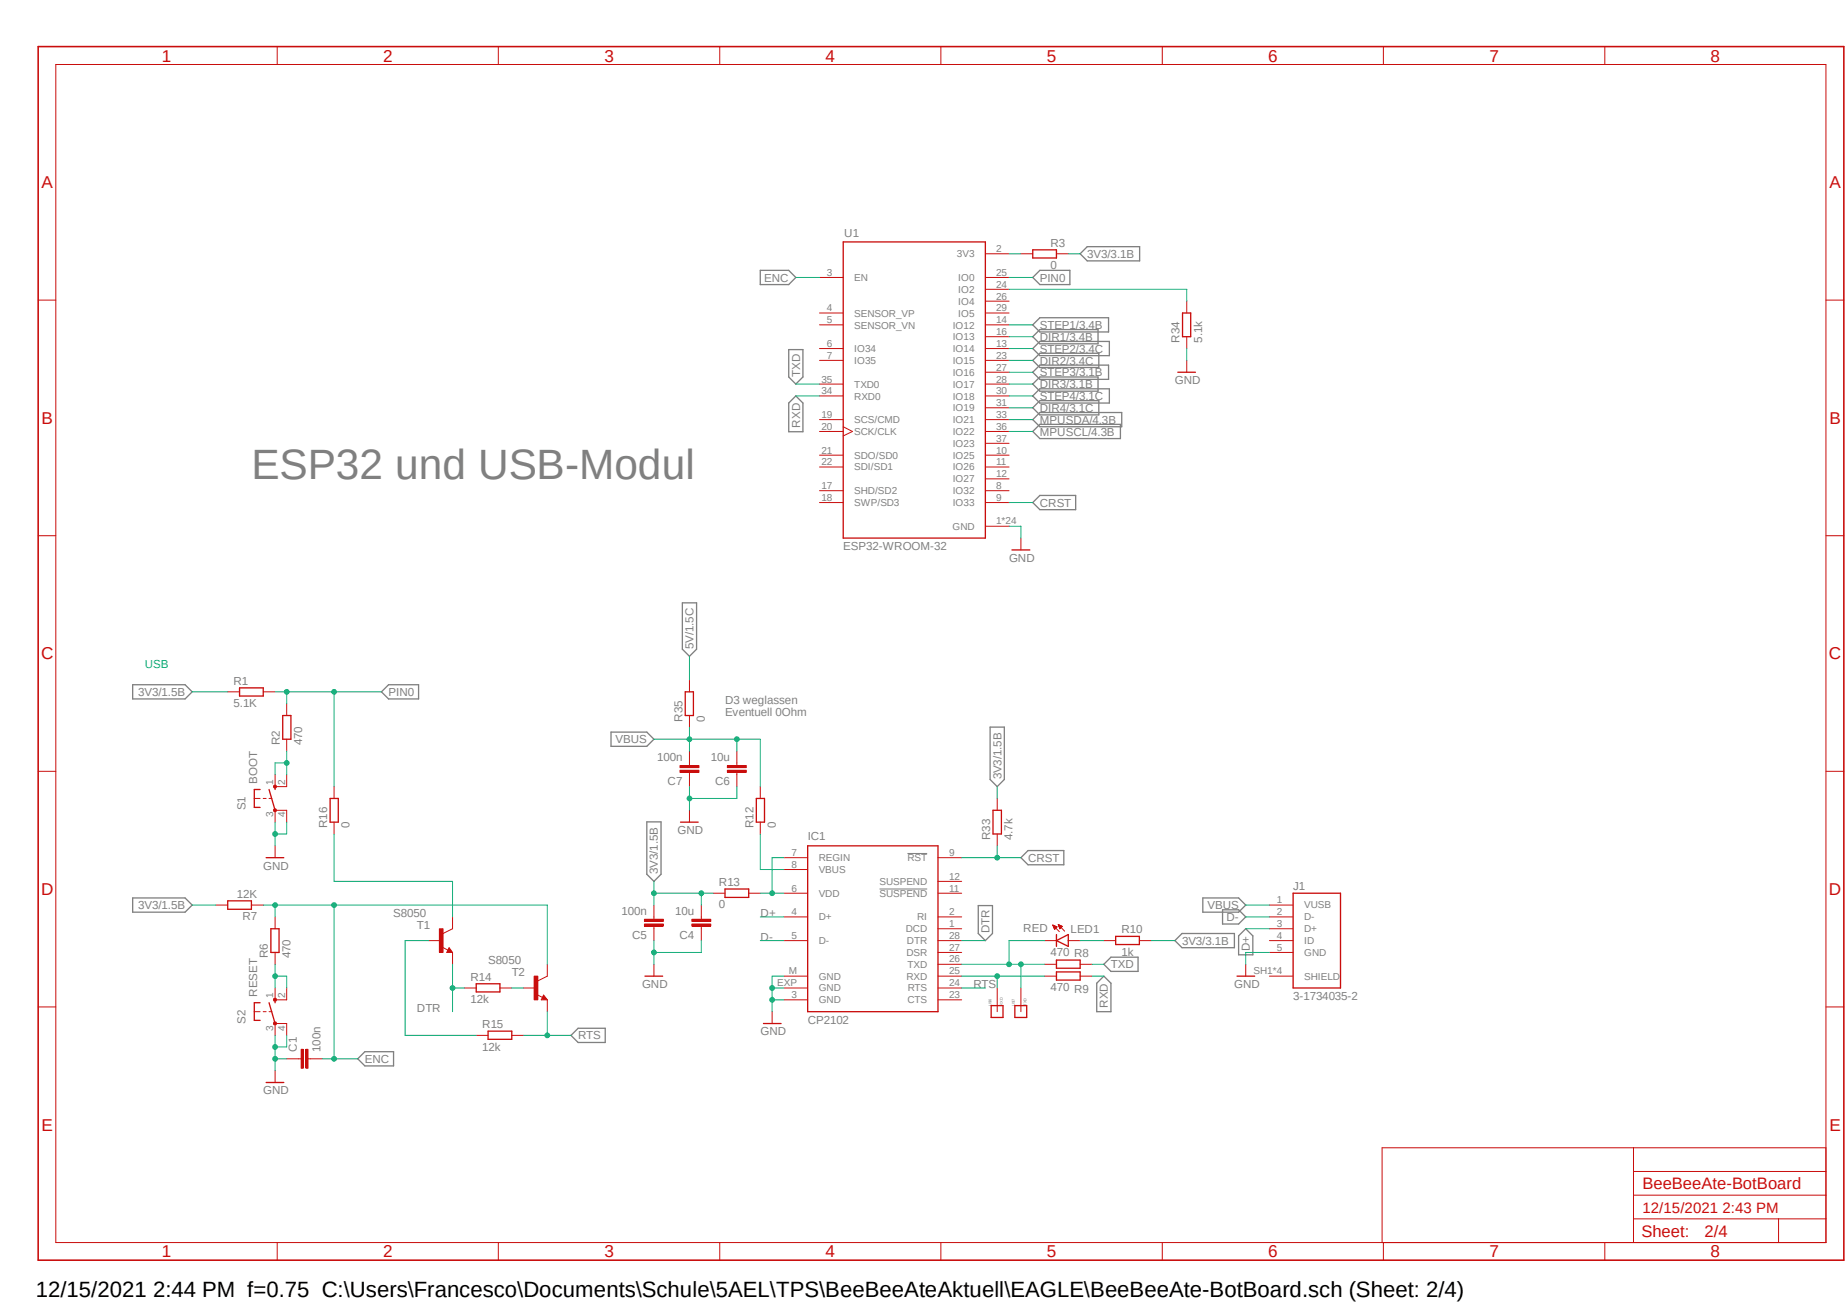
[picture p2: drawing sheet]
<svg xmlns="http://www.w3.org/2000/svg" width="297mm" height="210mm" viewBox="0 0 297 210" stroke-linecap="round" stroke-linejoin="round" font-family="sans-serif">
<path d="M5.8 7.2l291 195.9M296.8 7.2l-291 195.9" fill="none" stroke="#fff" stroke-width=".16"/>
<path d="M145.9 137.2h3.2M141.4 143h7.7" fill="none" stroke="#808080" stroke-width=".16"/>
<g fill="none" stroke="#808080" stroke-width=".21">
<path d="M122.3 43.5h4.5l1.2 1.1-1.2 1.2h-4.5zM126.8 56.2h2.3v4.4l-1.1 1.2-1.2-1.2zM166.1 44.6l1.1-1.1h4.8v2.3h-4.8zM166.1 52.2l1.1-1.1h11.1v2.3h-11.1zM166.1 59.9l1.1-1.2h11.1v2.3h-11.1zM166.1 54.1l1.1-1.1h9.4v2.3h-9.4zM166.1 56l1.1-1.1h11.2v2.3h-11.2zM166.1 58l1.1-1.2h9.5v2.3h-9.5zM173.7 40.8l1.1-1.1h8.5v2.3h-8.5zM128 63.7l1.1 1.1v4.6h-2.3v-4.6zM166.1 69.4l1.1-1.2h13v2.3h-13zM166.1 67.5l1.1-1.2h13.2v2.3h-13.2z"/>
<path d="M166.1 61.8l1.1-1.2h9.4v2.3h-9.4zM166.1 63.7l1.1-1.2h11.2v2.3h-11.2zM166.1 65.6l1.1-1.2h9.5v2.3h-9.5zM109.7 96.9h2.3v7.5l-1.1 1.1-1.2-1.1zM166.1 80.8l1.1-1.1h5.8v2.3h-5.8zM21.3 110.1h8.5l1.1 1.2-1.1 1.1h-8.5zM61.3 111.3l1.2-1.2h4.8v2.3h-4.8zM98.3 117.7h5.7l1.2 1.2-1.2 1.1h-5.7zM159.2 116.9h2.3v8.4l-1.1 1.2-1.2-1.2zM104 132.2h2.3v8.4l-1.1 1.1-1.2-1.1zM164.2 137.9l1.1-1.1h5.8v2.3h-5.8zM21.3 144.4h8.5l1.1 1.1-1.1 1.2h-8.5z"/>
<path d="M157.3 145.6h2.3v4.5l-1.1 1.2-1.2-1.2zM176.4 158.1l1.1-1.1 1.1 1.1v4.6h-2.2zM177.5 155.1l1.1-1.2h4.4v2.3h-4.4zM188.9 151.3l1.2-1.2h8.4v2.3h-8.4zM193.4 144.4h5.8l1.1 1.1-1.1 1.2h-5.8zM196.6 146.3h2.6l1.1 1.1-1.1 1.2h-2.6zM199.2 150.5l1.1-1.1 1.2 1.1v3h-2.3zM58.7 169.1h4.6v2.3h-4.6l-1.2-1.1zM93 165.4h4.3v2.2h-4.3l-1.2-1.1z"/>
</g>
<path d="M135.6 38.9h22.9v47.6h-22.9zM166.1 40.2h3.8v1.3h-3.8zM189.4 59.9h2.8M190.2 50.3h1.3v3.8h-1.3zM162.7 88.4h2.9M38.5 110.6h3.8v1.3h-3.8zM45.5 115.1h1.3v3.8h-1.3zM41.8 127h-.9v2.8h.9M43.3 127l.9 3.3M44.2 126.5v.5M129.9 136h20.9v26.7h-20.9z" fill="none" stroke="#c90d0c" stroke-width=".21"/>
<g fill="none" stroke="#c90d0c" stroke-width=".16">
<path d="M9 10.4h284.6v189.4h-284.6zM44.6 7.5v2.9M80.1 7.5v2.9M115.7 7.5v2.9M151.3 7.5v2.9M186.9 7.5v2.9M222.5 7.5v2.9M258.1 7.5v2.9M6.1 48.3h2.9M131.8 44.6h3.8M131.8 50.3h3.8M131.8 52.2h3.8"/>
<path d="M131.8 56h3.8M131.8 58h3.8M158.5 40.8h3.8M158.5 44.6h3.8M158.5 50.3h3.8M158.5 52.2h3.8M158.5 56h3.8M158.5 58h3.8M158.5 54.1h3.8M158.5 46.5h3.8M158.5 48.4h3.8M158.5 59.9h3.8"/>
<path d="M164.2 40.8h1.9M169.9 40.8h1.9M190.8 48.4v1.9M190.8 54.1v1.9M190.8 58v1.9M293.6 48.3h2.9M131.8 78.9h3.8M131.8 73.2h3.8M131.8 75.1h3.8M131.8 61.8h3.8M131.8 63.7h3.8M131.8 67.5h3.8"/>
<path d="M131.8 69.4h3.8M135.6 68.6l1.5 .8-1.5 .7M158.5 78.9h3.8M158.5 73.2h3.8M158.5 75.1h3.8M158.5 77h3.8M158.5 61.8h3.8M158.5 63.7h3.8M158.5 65.6h3.8M158.5 67.5h3.8M158.5 69.4h3.8M158.5 71.3h3.8"/>
<path d="M6.1 86.1h2.9M131.8 80.8h3.8M158.5 84.6h3.8M158.5 80.8h3.8M164.2 86.5v1.9M293.6 86.1h2.9M36.6 111.3h1.9M42.3 111.3h1.9M46.1 113.2v1.9M46.1 118.9v1.9M6.1 124h2.9M40.9 128.4h.9"/>
<path d="M42.3 128.4h.5M43.3 128.4h.4M44.2 126.5h1.9M44.2 130.3h1.9M126.1 137.9h3.8M126.1 139.8h3.8M150.8 137.9h3.8M293.6 124h2.9M126.1 143.6h3.8M126.1 147.4h3.8M126.1 151.3h3.8M126.1 157h3.8"/>
<path d="M126.1 158.9h3.8M150.8 143.6h3.8M150.8 147.4h3.8M150.8 151.3h3.8M150.8 141.7h3.8M150.8 149.4h3.8M150.8 153.2h3.8M150.8 155.1h3.8M150.8 157h3.8M150.8 158.9h3.8M6.1 161.9h2.9M126.1 160.8h3.8"/>
<path d="M150.8 160.8h3.8M293.6 161.9h2.9M44.6 199.8v2.8M80.1 199.8v2.8M115.7 199.8v2.8M151.3 199.8v2.8M186.9 199.8v2.8M222.5 199.8v2.8M258.1 199.8v2.8M262.7 196h30.9M262.7 184.6v15.2M262.7 192.2h30.9"/>
<path d="M262.7 188.4h30.9M286 196v3.8M293.6 184.6h-71.4v15.2"/>
</g>
<path d="M6.1 7.5h290.4v195.1h-290.4z" fill="none" stroke="#c90d0c" stroke-width=".25"/>
<path d="M44 130.1l.2-.1 .2 .1v.4l-.2 .1-.2-.1z" fill-rule="evenodd" fill="#c90d0c"/>
<path d="M44 130.1l.2-.1 .2 .1v.4l-.2 .1-.2-.1z" fill="none" stroke="#c90d0c" stroke-width=".16"/>
<path d="M44 126.3l.2-.1 .2 .1v.4h-.2h-.2z" fill-rule="evenodd" fill="#c90d0c"/>
<path d="M44 126.3l.2-.1 .2 .1v.4h-.2h-.2zM44.2 124.6v1.9M44.2 130.3v1.9M46.1 124.6v1.9M46.1 130.3v1.9M40.9 162.7h.9M42.3 162.7h.5M43.3 162.7h.4M44.2 160.8h1.9M44.2 164.6h1.9" fill="none" stroke="#c90d0c" stroke-width=".16"/>
<path d="M41.8 161.2h-.9v2.9h.9M43.3 161.2l.9 3.4M44.2 160.8v.4" fill="none" stroke="#c90d0c" stroke-width=".21"/>
<path d="M44 164.4h.4v.4h-.4z" fill-rule="evenodd" fill="#c90d0c"/>
<path d="M44 164.4h.4v.4h-.4z" fill="none" stroke="#c90d0c" stroke-width=".16"/>
<path d="M44 160.6h.4v.4h-.4z" fill-rule="evenodd" fill="#c90d0c"/>
<g fill="none" stroke="#c90d0c" stroke-width=".16">
<path d="M44.2 136v1.9M109.3 123.1h3.1v.3h-3.1zM109.3 123.9h3.1v.3h-3.1zM110.9 120.8v2.3M110.9 124.2v2.3M110.9 130.3v1.9M117 123.1h3v.3h-3zM117 123.9h3v.3h-3zM118.5 120.8v2.3M118.5 124.2v2.3M122.3 126.5v1.9M122.3 132.2v1.9"/>
<path d="M34.7 145.5h1.9M40.4 145.5h1.9M44.2 147.4v2M44.2 153.2v1.9M44.2 158.9v1.9M46.1 158.9v1.9M71.1 152.3l.9 .5M72.2 152.4l.6 .8h-1zM72.8 149.4l-1.6 .7M103.6 147.8h3.1v.4h-3.1zM103.6 148.6h3.1v.3h-3.1zM105.2 145.5v2.3"/>
<path d="M105.2 149v2.3M105.2 155.1v1.9M111.3 147.8h3v.4h-3zM111.3 148.6h3v.3h-3zM112.8 145.5v2.3M112.8 149v2.3M114.7 143.6h1.9M120.4 143.6h1.9M168 155.1h1.9M168 157h1.9M168 151.3h1.9M169.3 148.8l1 1"/>
<path d="M169.3 148.8l.7 .3M169.3 148.8l.3 .6M169.3 148.8h.2M169.4 149h.4M169.4 148.9h.2M169.4 149.1h.6M169.4 149h.5M169.5 149.1h.4M169.5 149.3h.3M169.5 149.2h.3M169.5 149.3h.2M169.5 149.4h.2"/>
<path d="M169.6 149.4h.1M170 149.1l-.4 .3M170.2 148.7l1 1M170.2 148.7l.6 .3M170.2 148.7l.2 .7 .4-.4M170.2 148.7h.1M170.2 148.8h.4M170.2 148.8h.2M170.3 149h.5M170.3 148.9h.4M170.3 149.1h.3M170.3 149.1h.4"/>
<path d="M170.4 149.3h.2M170.4 149.2h.2M170.4 149.3h.1M171.8 151.3h1.9M173.7 155.1h1.9M173.7 157h1.9M177.5 151.3h1.9M183.2 151.3h1.9M200.3 155.1v1.9M204.1 145.5h3.8M204.1 157h3.8M204.1 151.3h3.8"/>
<path d="M204.1 149.4h3.8M204.1 147.4h3.8M204.1 153.2h3.8M44 160.6h.4v.4h-.4zM44.2 164.6v1.9M44.2 172.2v1.9M46.1 164.6v1.9M46.1 170.3h2.3M48.4 168.7h.4v3.1h-.4zM49.2 168.7h.3v3.1h-.3zM49.5 170.3h2.3M124.2 162.7v1.9"/>
</g>
<g fill="none" stroke="#c90d0c" stroke-width=".21">
<path d="M42.8 137.9h2.8M109.4 132.2h2.9M121.6 128.4h1.3v3.8h-1.3zM36.6 144.9h3.8v1.3h-3.8zM43.6 149.4h1.3v3.8h-1.3zM72.2 152.8l.1 .2h-.3l.2-.4 .4 .4h-.6M103.7 157h2.9M116.6 143h3.8v1.3h-3.8zM169.9 154.4h3.8v1.3h-3.8zM169.9 156.3h3.8v1.3h-3.8zM169.9 150.3v1.9M169.9 151.3l1.9-1v1.9z"/>
<path d="M179.4 150.6h3.8v1.3h-3.8zM198.9 157h2.9M207.9 143.6h7.7v15.3h-7.7zM42.8 174.1h2.8M122.8 164.6h2.8"/>
</g>
<path d="M109.3 123.3h3.1M109.3 124h3.1M117 123.3h3M117 124h3M103.6 148h3.1M103.6 148.8h3.1M111.3 148h3M111.3 148.8h3M48.6 168.7v3.1M49.4 168.7v3.1" fill="none" stroke="#c90d0c" stroke-width=".34"/>
<path d="M70.7 149.4h.5v3.8h-.5z" fill-rule="evenodd" fill="#c90d0c"/>
<path d="M69 151.3h1.9M70.7 149.4h.5v3.8h-.5zM72.8 147.4v2M72.8 153.2v1.9M86.3 159.9l.9 .5M88 157l-1.5 .7M87.4 160l.6 .8h-1z" fill="none" stroke="#c90d0c" stroke-width=".16"/>
<path d="M87.4 160.4l.1 .2h-.3l.2-.4 .4 .5h-.6" fill="none" stroke="#c90d0c" stroke-width=".21"/>
<path d="M85.9 157h.6v3.8h-.6z" fill-rule="evenodd" fill="#c90d0c"/>
<g fill="none" stroke="#c90d0c" stroke-width=".16">
<path d="M110.9 109.3v2M110.9 115.1v1.9M53.7 126.5v1.9M53.7 132.2v1.9M160.4 128.4v1.9M160.4 134.1v1.9M74.7 158.9h1.9M80.4 158.9h1.9M84.2 158.9h1.9M85.9 157h.6v3.8h-.6zM88 155.1v1.9M160.4 158.9v3.8"/>
<path d="M164.2 158.9v3.8M76.6 166.5h1.9M82.3 166.5h1.9M88 160.8v1.9"/>
</g>
<path d="M110.2 111.3h1.3v3.8h-1.3zM53.1 128.4h1.3v3.8h-1.3zM159.7 130.3h1.3v3.8h-1.3zM76.6 158.2h3.8v1.3h-3.8zM78.5 165.8h3.8v1.3h-3.8zM159.4 161.7h1.9v1.9h-1.9zM163.2 161.7h1.9v1.9h-1.9z" fill="none" stroke="#c90d0c" stroke-width=".21"/>
<path d="M171.8 40.8h1.9M30.9 111.3h5.7M30.9 145.5h3.8M105.2 141.7v3.8M105.2 143.6h7.6v1.9M185.1 151.3h3.8" fill="none" stroke="#0dab76" stroke-width=".16"/>
<circle cx="105.2" cy="143.6" r=".38" fill="#0dab76"/>
<g fill="none" stroke="#0dab76" stroke-width=".16">
<path d="M112.8 143.6h1.9"/>
<circle cx="105.2" cy="143.6" r=".38"/>
</g>
<circle cx="112.8" cy="143.6" r=".38" fill="#0dab76"/>
<g fill="none" stroke="#0dab76" stroke-width=".16">
<path d="M190.8 56v2M162.3 84.6h1.9v1.9M44.2 132.2v3.8M44.2 134.1h1.9M160.4 126.5v1.9"/>
<circle cx="112.8" cy="143.6" r=".38"/>
</g>
<circle cx="44.2" cy="134.1" r=".38" fill="#0dab76"/>
<g fill="none" stroke="#0dab76" stroke-width=".16">
<path d="M46.1 132.2v1.9M44.2 166.5v5.7M44.2 170.3h1.9"/>
<circle cx="44.2" cy="134.1" r=".38"/>
</g>
<circle cx="44.2" cy="170.3" r=".38" fill="#0dab76"/>
<g fill="none" stroke="#0dab76" stroke-width=".16">
<path d="M44.2 168.4h1.9"/>
<circle cx="44.2" cy="170.3" r=".38"/>
</g>
<circle cx="44.2" cy="168.4" r=".38" fill="#0dab76"/>
<g fill="none" stroke="#0dab76" stroke-width=".16">
<path d="M105.2 151.3v3.8M112.8 151.3v1.9h-7.6M46.1 166.5v1.9"/>
<circle cx="44.2" cy="168.4" r=".38"/>
</g>
<circle cx="105.2" cy="153.2" r=".38" fill="#0dab76"/>
<g fill="none" stroke="#0dab76" stroke-width=".16">
<path d="M124.2 158.9h1.9M126.1 157h-1.9v5.7"/>
<circle cx="105.2" cy="153.2" r=".38"/>
</g>
<circle cx="124.2" cy="158.9" r=".38" fill="#0dab76"/>
<g fill="none" stroke="#0dab76" stroke-width=".16">
<path d="M124.2 160.8h1.9"/>
<circle cx="124.2" cy="158.9" r=".38"/>
</g>
<circle cx="124.2" cy="160.8" r=".38" fill="#0dab76"/>
<g fill="none" stroke="#0dab76" stroke-width=".16">
<path d="M110.9 126.5v3.8M118.5 126.5v1.9h-7.6M204.1 153.2h-3.8v1.9"/>
<circle cx="124.2" cy="160.8" r=".38"/>
</g>
<circle cx="110.9" cy="128.4" r=".38" fill="#0dab76"/>
<g fill="none" stroke="#0dab76" stroke-width=".16">
<path d="M162.3 44.6h3.8M44.2 111.3h1.9"/>
<circle cx="110.9" cy="128.4" r=".38"/>
</g>
<circle cx="46.1" cy="111.3" r=".38" fill="#0dab76"/>
<g fill="none" stroke="#0dab76" stroke-width=".16">
<path d="M53.7 111.3v15.2M61.3 111.3h-15.2v1.9"/>
<circle cx="46.1" cy="111.3" r=".38"/>
</g>
<circle cx="53.7" cy="111.3" r=".38" fill="#0dab76"/>
<g fill="none" stroke="#0dab76" stroke-width=".16">
<path d="M128 44.6h3.8M42.3 145.5h11.4M44.2 145.5v1.9"/>
<circle cx="53.7" cy="111.3" r=".38"/>
</g>
<circle cx="44.2" cy="145.5" r=".38" fill="#0dab76"/>
<g fill="none" stroke="#0dab76" stroke-width=".16">
<path d="M53.7 145.5v24.8h-1.9"/>
<circle cx="44.2" cy="145.5" r=".38"/>
</g>
<circle cx="53.7" cy="145.5" r=".38" fill="#0dab76"/>
<g fill="none" stroke="#0dab76" stroke-width=".16">
<path d="M53.7 170.3h3.8"/>
<circle cx="53.7" cy="145.5" r=".38"/>
</g>
<circle cx="53.7" cy="170.3" r=".38" fill="#0dab76"/>
<g fill="none" stroke="#0dab76" stroke-width=".16">
<path d="M162.3 52.2h3.8M162.3 54.1h3.8M162.3 56h3.8M162.3 58h3.8M162.3 59.9h3.8M128 61.8h3.8M128 63.7h3.8M162.3 69.4h3.8M162.3 67.5h3.8M162.3 61.8h3.8M162.3 63.7h3.8M162.3 65.6h3.8"/>
<path d="M162.3 80.8h3.8M154.6 137.9h9.6M160.4 136v1.9M53.7 145.5h34.3v9.6M175.6 155.1h1.9M175.6 157h1.9"/>
<circle cx="53.7" cy="170.3" r=".38"/>
</g>
<circle cx="160.4" cy="137.9" r=".38" fill="#0dab76"/>
<g fill="none" stroke="#0dab76" stroke-width=".16">
<path d="M162.3 46.5h28.5v1.9M162.3 40.8h1.9M110.9 105.5v3.8M46.1 122.7h-1.9v1.9M46.1 120.8v3.8M53.7 134.1v7.6h19.1v5.7"/>
<circle cx="160.4" cy="137.9" r=".38"/>
</g>
<circle cx="46.1" cy="122.7" r=".38" fill="#0dab76"/>
<g fill="none" stroke="#0dab76" stroke-width=".16">
<path d="M44.2 155.1v3.8M44.2 157h1.9"/>
<circle cx="46.1" cy="122.7" r=".38"/>
</g>
<circle cx="44.2" cy="157" r=".38" fill="#0dab76"/>
<g fill="none" stroke="#0dab76" stroke-width=".16">
<path d="M46.1 157v1.9M154.6 155.1h9.6M168 151.3h-5.7v3.8M173.7 151.3h3.8"/>
<circle cx="44.2" cy="157" r=".38"/>
</g>
<circle cx="162.3" cy="155.1" r=".38" fill="#0dab76"/>
<g fill="none" stroke="#0dab76" stroke-width=".16">
<path d="M168 155.1h-3.8v3.8"/>
<circle cx="162.3" cy="155.1" r=".38"/>
</g>
<circle cx="164.2" cy="155.1" r=".38" fill="#0dab76"/>
<g fill="none" stroke="#0dab76" stroke-width=".16">
<path d="M110.9 117v3.8M110.9 118.9h7.6v1.9M122.3 147.4h3.8M122.3 151.3h3.8M200.3 147.4h3.8M200.3 149.4h3.8M200.3 145.5h3.8"/>
<circle cx="164.2" cy="155.1" r=".38"/>
</g>
<circle cx="110.9" cy="118.9" r=".38" fill="#0dab76"/>
<g fill="none" stroke="#0dab76" stroke-width=".16">
<path d="M105.2 118.9h5.7M118.5 118.9h3.8"/>
<circle cx="110.9" cy="118.9" r=".38"/>
</g>
<circle cx="118.5" cy="118.9" r=".38" fill="#0dab76"/>
<g fill="none" stroke="#0dab76" stroke-width=".16">
<path d="M122.3 118.9v7.6M154.6 157h13.4M160.4 157v1.9"/>
<circle cx="118.5" cy="118.9" r=".38"/>
</g>
<circle cx="160.4" cy="157" r=".38" fill="#0dab76"/>
<g fill="none" stroke="#0dab76" stroke-width=".16">
<path d="M122.3 134.1v5.7h3.8M124.2 137.9v5.7M122.3 143.6h3.8"/>
<circle cx="160.4" cy="157" r=".38"/>
</g>
<circle cx="124.2" cy="143.6" r=".38" fill="#0dab76"/>
<g fill="none" stroke="#0dab76" stroke-width=".16">
<path d="M124.2 137.9h1.9M72.8 155.1v7.6M72.8 158.9h1.9M154.6 151.3h3.9"/>
<circle cx="124.2" cy="143.6" r=".38"/>
</g>
<circle cx="72.8" cy="158.9" r=".38" fill="#0dab76"/>
<g fill="none" stroke="#0dab76" stroke-width=".16">
<path d="M69 151.3h-3.8v15.2h11.4M88 162.7v3.8h-3.8"/>
<circle cx="72.8" cy="158.9" r=".38"/>
</g>
<circle cx="88" cy="166.5" r=".38" fill="#0dab76"/>
<g fill="none" stroke="#0dab76" stroke-width=".16">
<path d="M82.3 158.9h1.9M154.6 158.9h3.9M88 166.5h3.8"/>
<circle cx="88" cy="166.5" r=".38"/>
</g>
<text font-size="6.8" fill="#808080" x="40.4" y="77">ESP32 und USB-Modul</text>
<text font-size="3.6" x="5.8" y="208.6">12/15/2021 2:44 PM f=0.75 C:\Users\Francesco\Documents\Schule\5AEL\TPS\BeeBeeAteAktuell\EAGLE\BeeBeeAte-BotBoard.sch (Sheet: 2/4)</text>
<g font-size="2.8" fill="#c90d0c">
<text x="26" y="9.9">1</text>
<text x="61.6" y="9.9">2</text>
<text x="97.2" y="9.9">3</text>
<text x="132.8" y="9.9">4</text>
<text x="168.4" y="9.9">5</text>
<text x="203.9" y="9.9">6</text>
<text x="239.5" y="9.9">7</text>
<text x="275.1" y="9.9">8</text>
<text x="6.7" y="30.3">A</text>
<text x="294.2" y="30.3">A</text>
<text x="6.7" y="68.2">B</text>
<text x="294.2" y="68.2">B</text>
<text x="6.6" y="106">C</text>
<text x="294.1" y="106">C</text>
<text x="6.6" y="143.9">D</text>
<text x="294.1" y="143.9">D</text>
<text x="6.7" y="181.8">E</text>
<text x="294.2" y="181.8">E</text>
<text x="26" y="202.2">1</text>
<text x="61.6" y="202.2">2</text>
<text x="97.2" y="202.2">3</text>
<text x="132.8" y="202.2">4</text>
<text x="168.4" y="202.2">5</text>
<text x="203.9" y="202.2">6</text>
<text x="239.5" y="202.2">7</text>
<text x="275.1" y="202.2">8</text>
</g>
<g font-size="2.7" fill="#c90d0c">
<text x="264.1" y="191.2">BeeBeeAte-BotBoard</text>
<text x="264" y="198.9">Sheet:</text>
<text x="274.1" y="198.8">2/4</text>
</g>
<text font-size="2.4" fill="#c90d0c" x="264.1" y="195">12/15/2021 2:43 PM</text>
<g font-size="1.9" fill="#808080">
<text x="135.8" y="38.1">U1</text>
<text x="168.9" y="39.7">R3</text>
<text x="174.8" y="41.5">3V3/3.1B</text>
<text x="122.9" y="45.3">ENC</text>
<text x="167.2" y="45.3">PIN0</text>
<text x="168.9" y="43.3">0</text>
<text x="167.2" y="52.9">STEP1/3.4B</text>
<text x="167.2" y="54.8">DIR1/3.4B</text>
<text x="167.2" y="56.7">STEP2/3.4C</text>
<text x="167.2" y="58.6">DIR2/3.4C</text>
<text x="189.7" y="55.1" transform="rotate(-90 189.7 55.1)">R34</text>
<text x="193.3" y="55.1" transform="rotate(-90 193.3 55.1)">5.1k</text>
<text x="128.6" y="60.6" transform="rotate(-90 128.6 60.6)">TXD</text>
<text x="167.2" y="60.5">STEP3/3.1B</text>
<text x="167.2" y="62.4">DIR3/3.1B</text>
<text x="167.2" y="64.3">STEP4/3.1C</text>
<text x="188.9" y="61.8">GND</text>
<text x="128.6" y="68.7" transform="rotate(-90 128.6 68.7)">RXD</text>
<text x="167.2" y="70.1">MPUSCL/4.3B</text>
<text x="167.2" y="68.2">MPUSDA/4.3B</text>
<text x="167.2" y="66.3">DIR4/3.1C</text>
<text x="167.2" y="81.5">CRST</text>
<text x="135.6" y="88.5">ESP32-WROOM-32</text>
<text x="162.3" y="90.3">GND</text>
<text x="111.5" y="104.4" transform="rotate(-90 111.5 104.4)">5V/1.5C</text>
<text x="22.2" y="111.9">3V3/1.5B</text>
<text x="37.5" y="113.7">5.1K</text>
<text x="37.5" y="110.2">R1</text>
<text x="62.5" y="111.9">PIN0</text>
<text x="116.6" y="113.2">D3 weglassen</text>
<text x="45" y="119.8" transform="rotate(-90 45 119.8)">R2</text>
<text x="48.6" y="119.8" transform="rotate(-90 48.6 119.8)">470</text>
<text x="99" y="119.5">VBUS</text>
<text x="109.7" y="116" transform="rotate(-90 109.7 116)">R35</text>
<text x="113.3" y="116" transform="rotate(-90 113.3 116)">0</text>
<text x="116.6" y="115.1">Eventuell 0Ohm</text>
<text x="105.7" y="122.4">100n</text>
<text x="114.3" y="122.4">10u</text>
<text x="161" y="125.3" transform="rotate(-90 161 125.3)">3V3/1.5B</text>
<text x="39.5" y="130.3" transform="rotate(-90 39.5 130.3)">S1</text>
<text x="41.4" y="126" transform="rotate(-90 41.4 126)">BOOT</text>
<text x="107.4" y="126.2">C7</text>
<text x="115" y="126.2">C6</text>
<text x="52.6" y="133.2" transform="rotate(-90 52.6 133.2)">R16</text>
<text x="56.2" y="133.2" transform="rotate(-90 56.2 133.2)">0</text>
<text x="109" y="134.1">GND</text>
<text x="121.2" y="133.2" transform="rotate(-90 121.2 133.2)">R12</text>
<text x="124.8" y="133.2" transform="rotate(-90 124.8 133.2)">0</text>
<text x="129.9" y="135.1">IC1</text>
<text x="159.2" y="135.1" transform="rotate(-90 159.2 135.1)">R33</text>
<text x="162.8" y="135.1" transform="rotate(-90 162.8 135.1)">4.7k</text>
<text x="42.3" y="139.8">GND</text>
<text x="105.8" y="140.6" transform="rotate(-90 105.8 140.6)">3V3/1.5B</text>
<text x="115.6" y="142.5">R13</text>
<text x="165.3" y="138.6">CRST</text>
<text x="207.9" y="143.2">J1</text>
<text x="22.2" y="146.2">3V3/1.5B</text>
<text x="38.1" y="144.4">12K</text>
<text x="39" y="148">R7</text>
<text x="63.2" y="147.4">S8050</text>
<text x="67.1" y="149.4">T1</text>
<text x="99.9" y="147.2">100n</text>
<text x="108.6" y="147.2">10u</text>
<text x="115.6" y="146.1">0</text>
<text x="122.3" y="147.4">D+</text>
<text x="164.5" y="149.8">RED</text>
<text x="194.2" y="146.2">VBUS</text>
<text x="197.2" y="148.1">D-</text>
<text x="43.1" y="154.1" transform="rotate(-90 43.1 154.1)">R6</text>
<text x="46.7" y="154.1" transform="rotate(-90 46.7 154.1)">470</text>
<text x="78.5" y="155.1">S8050</text>
<text x="101.6" y="151">C5</text>
<text x="109.3" y="151">C4</text>
<text x="122.3" y="151.3">D-</text>
<text x="159.1" y="150.1" transform="rotate(-90 159.1 150.1)">DTR</text>
<text x="168.9" y="153.7">470 R8</text>
<text x="172.2" y="150.1">LED1</text>
<text x="178.6" y="155.7">TXD</text>
<text x="180.3" y="153.7">1k</text>
<text x="180.3" y="150.1">R10</text>
<text x="190.1" y="151.9">3V3/3.1B</text>
<text x="201" y="152.9" transform="rotate(-90 201 152.9)">D+</text>
<text x="41.4" y="160.3" transform="rotate(-90 41.4 160.3)">RESET</text>
<text x="75.6" y="161.3">12k</text>
<text x="75.6" y="157.7">R14</text>
<text x="82.3" y="157">T2</text>
<text x="103.3" y="158.9">GND</text>
<text x="156.5" y="158.9">RTS</text>
<text x="168.9" y="159.4">470 R9</text>
<text x="198.5" y="158.9">GND</text>
<text x="207.9" y="160.8">3-1734035-2</text>
<text x="39.5" y="164.6" transform="rotate(-90 39.5 164.6)">S2</text>
<text x="67.1" y="162.7">DTR</text>
<text x="77.6" y="165.4">R15</text>
<text x="93" y="167.1">RTS</text>
<text x="122.3" y="166.5">GND</text>
<text x="129.9" y="164.6">CP2102</text>
<text x="178.1" y="162" transform="rotate(-90 178.1 162)">RXD</text>
<text x="47.8" y="169.2" transform="rotate(-90 47.8 169.2)">C1</text>
<text x="51.6" y="169.2" transform="rotate(-90 51.6 169.2)">100n</text>
<text x="58.7" y="170.9">ENC</text>
<text x="77.6" y="169">12k</text>
<text x="42.3" y="176">GND</text>
</g>
<text font-size="1.9" fill="#0dab76" x="23.3" y="107.4">USB</text>
<g font-size="1.6" fill="#808080">
<text x="153.9" y="41.4">3V3</text>
<text x="160.2" y="40.6">2</text>
<text x="133" y="44.4">3</text>
<text x="137.4" y="45.2">EN</text>
<text x="154.1" y="47.1">IO2</text>
<text x="154.1" y="45.2">IO0</text>
<text x="160.2" y="46.3">24</text>
<text x="160.2" y="44.4">25</text>
<text x="133" y="50.1">4</text>
<text x="133" y="52">5</text>
<text x="137.4" y="50.9">SENSOR_VP</text>
<text x="137.4" y="52.8">SENSOR_VN</text>
<text x="153.2" y="52.8">IO12</text>
<text x="154.1" y="49">IO4</text>
<text x="154.1" y="50.9">IO5</text>
<text x="160.2" y="52">14</text>
<text x="160.2" y="53.9">16</text>
<text x="160.2" y="48.2">26</text>
<text x="160.2" y="50.1">29</text>
<text x="133" y="55.8">6</text>
<text x="133" y="57.7">7</text>
<text x="137.4" y="56.6">IO34</text>
<text x="137.4" y="58.5">IO35</text>
<text x="153.2" y="56.6">IO14</text>
<text x="153.2" y="54.7">IO13</text>
<text x="153.2" y="58.5">IO15</text>
<text x="160.2" y="55.8">13</text>
<text x="160.2" y="57.7">23</text>
<text x="160.2" y="59.6">27</text>
<text x="132.1" y="63.4">34</text>
<text x="132.1" y="61.5">35</text>
<text x="137.4" y="64.3">RXD0</text>
<text x="137.4" y="62.4">TXD0</text>
<text x="153.2" y="60.5">IO16</text>
<text x="153.2" y="62.4">IO17</text>
<text x="153.2" y="64.3">IO18</text>
<text x="160.2" y="61.5">28</text>
<text x="160.2" y="63.4">30</text>
<text x="160.2" y="65.3">31</text>
<text x="132.1" y="67.2">19</text>
<text x="132.1" y="69.1">20</text>
<text x="137.4" y="68">SCS/CMD</text>
<text x="137.4" y="69.9">SCK/CLK</text>
<text x="153.2" y="66.2">IO19</text>
<text x="153.2" y="68">IO21</text>
<text x="153.2" y="69.9">IO22</text>
<text x="153.2" y="71.8">IO23</text>
<text x="160.2" y="67.2">33</text>
<text x="160.2" y="69.1">36</text>
<text x="160.2" y="71">37</text>
<text x="132.1" y="72.9">21</text>
<text x="132.1" y="74.8">22</text>
<text x="137.4" y="73.7">SDO/SD0</text>
<text x="137.4" y="75.6">SDI/SD1</text>
<text x="153.2" y="73.7">IO25</text>
<text x="153.2" y="75.6">IO26</text>
<text x="153.2" y="77.6">IO27</text>
<text x="160.2" y="72.9">10</text>
<text x="160.2" y="74.8">11</text>
<text x="160.2" y="76.8">12</text>
<text x="132.1" y="78.7">17</text>
<text x="132.1" y="80.5">18</text>
<text x="137.4" y="79.5">SHD/SD2</text>
<text x="137.4" y="81.4">SWP/SD3</text>
<text x="153.2" y="81.4">IO33</text>
<text x="153.2" y="79.5">IO32</text>
<text x="160.2" y="80.5">9</text>
<text x="160.2" y="78.7">8</text>
<text x="153.2" y="85.2">GND</text>
<text x="160.2" y="84.3">1*24</text>
<text x="43.9" y="131.4" transform="rotate(-90 43.9 131.4)">3</text>
<text x="43.9" y="126.2" transform="rotate(-90 43.9 126.2)">1</text>
<text x="45.8" y="131.4" transform="rotate(-90 45.8 131.4)">4</text>
<text x="45.8" y="126.2" transform="rotate(-90 45.8 126.2)">2</text>
<text x="127.3" y="137.7">7</text>
<text x="152.6" y="137.7">9</text>
<text x="127.3" y="143.4">6</text>
<text x="127.3" y="139.6">8</text>
<text x="131.7" y="138.5">REGIN</text>
<text x="131.7" y="140.4">VBUS</text>
<text x="141.4" y="142.3">SUSPEND</text>
<text x="145.9" y="138.5">RST</text>
<text x="152.6" y="141.5">12</text>
<text x="152.6" y="143.4">11</text>
<text x="127.3" y="147.2">4</text>
<text x="131.7" y="144.2">VDD</text>
<text x="131.7" y="148">D+</text>
<text x="141.4" y="144.2">SUSPEND</text>
<text x="145.7" y="149.9">DCD</text>
<text x="147.5" y="148">RI</text>
<text x="152.6" y="147.2">2</text>
<text x="152.6" y="149.1">1</text>
<text x="205.3" y="145.3">1</text>
<text x="205.3" y="147.2">2</text>
<text x="205.3" y="149.1">3</text>
<text x="209.7" y="146.1">VUSB</text>
<text x="209.7" y="148">D-</text>
<text x="209.7" y="149.9">D+</text>
<text x="127.3" y="151">5</text>
<text x="131.7" y="151.8">D-</text>
<text x="145.8" y="153.7">DSR</text>
<text x="145.8" y="151.8">DTR</text>
<text x="145.9" y="155.6">TXD</text>
<text x="152.6" y="151">28</text>
<text x="152.6" y="152.9">27</text>
<text x="152.6" y="154.8">26</text>
<text x="205.3" y="152.9">5</text>
<text x="205.3" y="151">4</text>
<text x="209.7" y="153.7">GND</text>
<text x="209.7" y="151.8">ID</text>
<text x="43.9" y="160.5" transform="rotate(-90 43.9 160.5)">1</text>
<text x="45.8" y="160.5" transform="rotate(-90 45.8 160.5)">2</text>
<text x="125" y="158.6">EXP</text>
<text x="126.8" y="156.7">M</text>
<text x="127.3" y="160.5">3</text>
<text x="131.7" y="161.3">GND</text>
<text x="131.7" y="159.4">GND</text>
<text x="131.7" y="157.5">GND</text>
<text x="145.8" y="157.5">RXD</text>
<text x="145.9" y="161.3">CTS</text>
<text x="146" y="159.4">RTS</text>
<text x="152.6" y="156.7">25</text>
<text x="152.6" y="158.6">24</text>
<text x="152.6" y="160.5">23</text>
<text x="201.6" y="156.7">SH1*4</text>
<text x="209.7" y="157.5">SHIELD</text>
<text x="43.9" y="165.7" transform="rotate(-90 43.9 165.7)">3</text>
<text x="45.8" y="165.7" transform="rotate(-90 45.8 165.7)">4</text>
</g>
<g font-size=".6" fill="#808080">
<text x="159.4" y="161.7" transform="rotate(-90 159.4 161.7)">U$6</text>
<text x="161.3" y="161.7" transform="rotate(-90 161.3 161.7)">RXD</text>
<text x="163.2" y="161.7" transform="rotate(-90 163.2 161.7)">U$7</text>
<text x="165.1" y="161.7" transform="rotate(-90 165.1 161.7)">TXD</text>
</g>
</svg>
